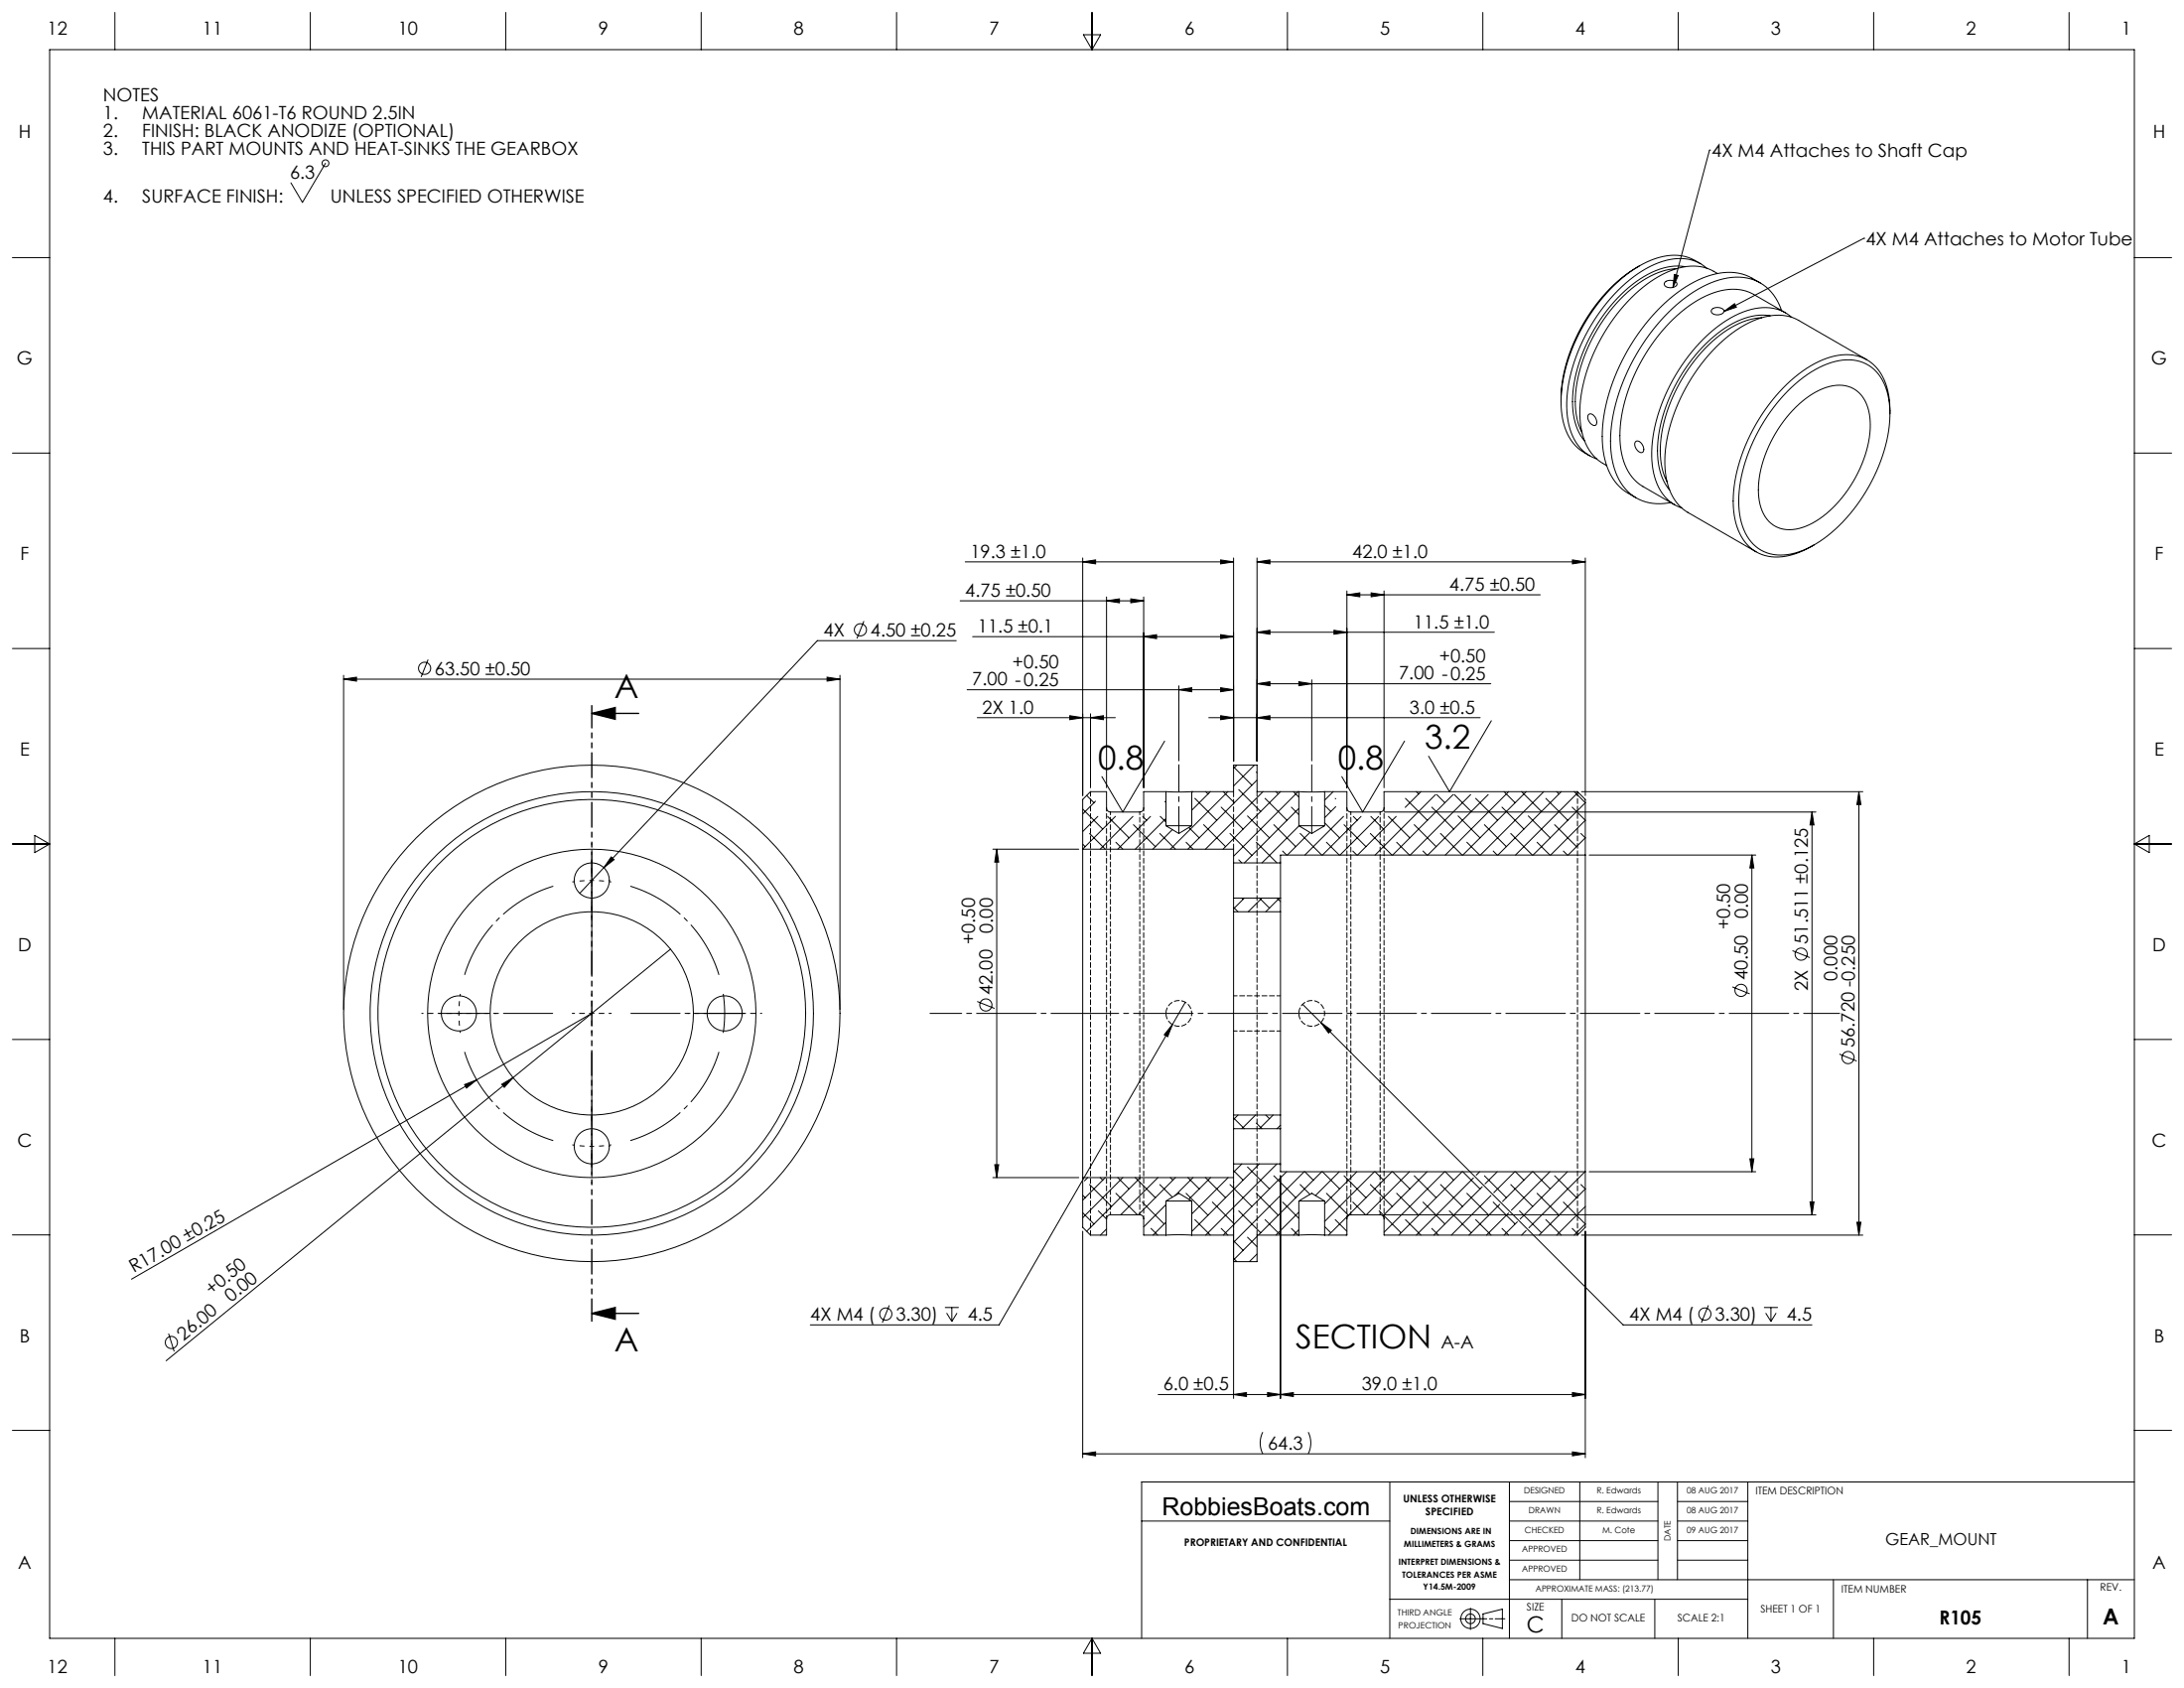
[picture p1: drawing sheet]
<svg xmlns="http://www.w3.org/2000/svg" width="559mm" height="432mm" viewBox="0 0 559 432" stroke-linecap="round" stroke-linejoin="round" font-family="sans-serif">
<g fill="none" stroke="#000" stroke-width=".25">
<path d="M12.7 12.7h533.4v406.4h-533.4zM29.4 3.2v9.5M79.4 3.2v9.5M129.4 3.2v9.5M179.4 3.2v9.5M229.4 3.2v9.5M277.2 8.9h4.4l-2.2 3.8zM279.4 3.2v9.5M329.4 3.2v9.5M379.4 3.2v9.5M429.4 3.2v9.5M479.4 3.2v9.5"/>
<path d="M529.4 3.2v9.5M437.4 38.4h.1M437.4 38.4l-9.4 35.1M83.3 41.8l-5.9 10-3-5M3.2 65.9h9.5M419.5 68a42.2 42.2 0 0 0-18.4 23.8 33.8 33.8 0 0 0-1.7 11M426.1 72.1a2.07 2.07 0 0 1 3 .6 1.95 1.95 0 0 1-3.3 .1zM428.4 70.2l1 .3-1.4 3zM429 68.7a20.8 20.8 0 0 0-12.6 6.1 40.8 40.8 0 0 0-13.3 27.9 17 17 0 0 0 1.7 8M431.2 68.2a16.7 16.7 0 0 0-12.5 3.8 41.9 41.9 0 0 0-16.3 29.6 16 16 0 0 0 3 11.2M435.1 67.5a12.6 12.6 0 0 0-12.8-.9 38.8 38.8 0 0 0-17.8 17.8 40.2 40.2 0 0 0-5.1 18.4M436.7 68.6a11.2 11.2 0 0 0-11.4-1.7 34.3 34.3 0 0 0-16.7 14 41.4 41.4 0 0 0-7.7 24.5 13.8 13.8 0 0 0 5.4 10.9l2.2 1.1"/>
<path d="M438.1 79.1a2.07 2.07 0 0 1 3 .5 1.95 1.95 0 0 1-3.3 .1zM439.4 70a12.7 12.7 0 0 0-12.8-.4 39.7 39.7 0 0 0-17.7 18.3 36.5 36.5 0 0 0-4.4 21.6 12.3 12.3 0 0 0 6.6 9.6M441.1 79.7l2.7-2 .5 .9zM450.4 72.4a14.3 14.3 0 0 0-14.7-1.3 42.4 42.4 0 0 0-19.2 18.4 43.8 43.8 0 0 0-6.4 24.6 14.7 14.7 0 0 0 6.4 12l2.1 1.3M455.8 79.4a11.8 11.8 0 0 0-14.8-8.1 33.7 33.7 0 0 0-17.1 11.8 49.3 49.3 0 0 0-11.8 29.7 17 17 0 0 0 5.1 13.5 12.1 12.1 0 0 0 10.3 2.3M476.9 61h.1M476.9 61l-35.8 18.7M546.1 65.9h9.5M450.8 81.3a20.8 20.8 0 0 0-12.7 6 40.8 40.8 0 0 0-13.3 28 17 17 0 0 0 1.7 7.9M452.9 80.8a16.7 16.7 0 0 0-12.5 3.8 41.9 41.9 0 0 0-16.3 29.5 16 16 0 0 0 3.1 11.3M456.8 80l-8.1-4.7a13.1 13.1 0 0 0-12.4 .5 40.5 40.5 0 0 0-17.4 18.6 35.5 35.5 0 0 0-4 21.6 12 12 0 0 0 5.4 8.4l8.2 4.7M457.5 100a24.9 24.9 0 0 1 13.9-7.9 10.1 10.1 0 0 1 11.4 7.8 30.2 30.2 0 0 1-2.1 19.4 41.4 41.4 0 0 1-17.2 20.5 14 14 0 0 1-12.1 1.3 11.6 11.6 0 0 1-6.3-9.5 37.1 37.1 0 0 1 6.3-23.9l3.3-4.6z"/>
<path d="M458.4 81.2a11.2 11.2 0 0 0-11.4-1.8 34.3 34.3 0 0 0-16.7 14 41.4 41.4 0 0 0-7.6 24.5 13.8 13.8 0 0 0 5.3 11l2.3 1M477.7 92.1l-17.5-10.2a12.8 12.8 0 0 0-11.9 .3 39.7 39.7 0 0 0-17.6 18.2 36.5 36.5 0 0 0-4.4 21.7 12.3 12.3 0 0 0 5.5 9l17.5 10.1M3.2 115.9h9.5M399.4 102.8a15.6 15.6 0 0 0 4.4 11.9l2.9 1.9M406.4 106.1a1.39 1.39 0 0 1 2 1.1 1.19 1.19 0 0 1-.4 1.7 2.11 2.11 0 0 1-1.6-2.8zM418.4 113a1.39 1.39 0 0 1 2 1.2 1.19 1.19 0 0 1-.3 1.6 2.11 2.11 0 0 1-1.7-2.8zM459.5 104.2a17.3 17.3 0 0 1 11.1-5.7 7.6 7.6 0 0 1 7.5 6.5 25.7 25.7 0 0 1-3.9 18.1 26.1 26.1 0 0 1-13 11.8 7.8 7.8 0 0 1-10.9-5.8 25.7 25.7 0 0 1 4-18.2l2-3.1zM483.6 105.9a16.4 16.4 0 0 0-4.1-12.5 11.4 11.4 0 0 0-12.1-1.7 35.3 35.3 0 0 0-16.6 14.4 41.3 41.3 0 0 0-7.3 23.3 14.4 14.4 0 0 0 5 11.3 11.9 11.9 0 0 0 11.6 .7l4.1-2M546.1 115.9h9.5M221 158.9l-1.7 4.4M245.7 153.7h46.9M247 143.7h68.6"/>
<path d="M277 143.7l3.3-.5v1zM277 142.7v60.8M283.1 153.7l3.3-.5v1zM283.1 152.7v48.8M289.3 153.2l3.3 .5-3.3 .5zM292.6 152.7v48.8M312.3 143.2l3.3 .5-3.3 .5zM315.6 142.7v52M321.6 143.7l3.3-.5v1zM321.6 142.7v52M321.6 143.7h84M344.6 152.2l3.3-.5v1z"/>
<path d="M344.6 151.2v50.3M344.6 152.2h49.5M350.8 151.7l3.3 .5-3.3 .5zM354.1 151.2v50.3M402.3 143.2l3.3 .5-3.3 .5zM405.6 142.7v60.8M3.2 165.9h9.5M87.9 173.7l3.3-.5v1zM87.9 172.7v85.5M87.9 173.7h127M109.5 168.7l-1.7 4.5M211.6 173.2l3.3 .5-3.3 .5z"/>
<path d="M214.9 172.7v85.5M244.7 163.9h-35.6l-54.6 58.1M247.4 176.4h68.2M248.9 162.9h66.7M292.6 162.9l3.3-.5v1zM301.6 176.4l3.3-.5v1zM301.6 175.4v19.2M312.3 175.9l3.3 .5-3.3 .5zM312.3 162.4l3.3 .5-3.3 .5zM321.6 174.9l3.3-.5v1zM321.6 174.9h59.8M321.6 161.7l3.3-.5v1z"/>
<path d="M321.6 161.7h60.7M332.3 174.4l3.3 .5-3.3 .5zM335.6 173.9v20.7M341.3 161.2l3.3 .5-3.3 .5zM546.1 165.9h9.5M250 183.6h35.4M273.7 183.1l3.3 .5-3.3 .5zM279 183.6l3.3-.5v1zM279 182.6v18.9M298 189.6l-10.7 18.1-5.4-9M309.3 183.6h69.4M312.3 183.1l3.3 .5-3.3 .5z"/>
<path d="M315.6 196.2l4.7 4.7M316.5 195.7l-.9 .9M320.9 195.7l-5.3 5.4M321.4 197.5l.2 .2M321.6 199.5l-17.7 17.7M321.6 183.6l3.3-.5v1zM359.4 189.6l-10.7 18.1-5.4-9M381.6 184.4l-10.7 18.1-5.4-9.1M3.2 215.9h9.5M8.9 213.7l3.8 2.2-3.8 2.2zM156.4 219.2l.7 .7-2.6 2.1zM254 217.2h22"/>
<path d="M255 217.2l.5 3.3h-1zM255 217.2v84M277 217.2v84M277 217.2h38.6v3.5M277 215.9l.7 .7M277 207l5.1 5.1M278 203.5l1.9 1.9M278.8 213.2l4 4M280.3 205l-3.3 3.2M280.9 208.8l-3.9 3.9M283.4 208.8l5.5 5.5M285.4 208.8l-8.4 8.4"/>
<path d="M285.5 215.5l1.8 1.7M289.9 208.8l-8.4 8.4M290 211l5.6 5.6M292.4 208.8l1 1M294.4 208.8l-8.4 8.4M296.7 213.2l4.1 4M296.9 208.8l1.4 1.5M298.3 202.5h6.6M298.3 211.2h6.6M298.3 202.5h-5.7v4.2a1 1 0 0 1-1 1h-7.5a1 1 0 0 1-1-1v-4.2h-4.1l-2 2v12.7M298.3 202.5v8.7M298.3 211.2l3.3 2 3.3-2"/>
<path d="M298.3 204.9l-.2 .2M298.3 209.4l-7.8 7.8M300 212.2l-5 5M303.5 215.5l1.7 1.7M304.2 211.7l2.6 2.6M304.9 202.5h10.7v-6.8h6v6.8h10.7M304.9 202.5v8.7M305.2 202.5l-.3 .3M305.7 204.2l5.6 5.6M308 211l5.6 5.6M308.5 202.5l.6 .6M309.7 202.5l-4.8 4.8"/>
<path d="M312.5 206.5l5.6 5.6M313 202.5l2.8 2.9M314.2 202.5l-14.8 14.7M314.7 213.2l5.6 5.6M316.9 219.9l.8 .8M316.9 202l5.7 5.6M319.2 208.7l5.6 5.6M321.4 215.5l5.3 5.2M323.1 202.5l-14.7 14.7M323.7 204.2l5.6 5.6M325.9 211l5.6 5.6M326.5 202.5l.5 .6"/>
<path d="M327.6 202.5l-14.7 14.7M328.2 217.7l1 1M330.4 206.5l1.9 1.9M330.9 202.5l1.4 1.4M332.1 202.5l-16.5 16.5M332.3 202.5h6.6M332.3 211.2h6.6M332.3 202.5v8.7M332.3 211.2l3.3 2 3.3-2M332.3 206.8l-13.9 13.9M332.4 211.3l-9.5 9.4M332.7 213.2l5.5 5.5"/>
<path d="M335.2 212.9l-5.8 5.8M338.9 202.5h5.7v4.2a1 1 0 0 0 1 1h7.5a1 1 0 0 0 1-1v-4.2h49.5l2 2v14.2M338.9 202.5v8.7M338.9 210.5l3.9 3.8M338.9 206l1.6 1.6M339.4 215.5l3.3 3.2M341.1 202.5l-2.2 2.2M341.6 204.2l.2 .2M341.8 206.3l-2.9 2.9M343.8 208.8l-9.9 9.9M343.9 211l5.6 5.6M346.1 217.7l1.1 1"/>
<path d="M346.3 208.8l.9 1M348.2 208.8l-9.8 9.9M350.6 213.2l5.5 5.5M350.7 208.8l3.3 3.3M352.7 208.8l-9.9 9.9M354.1 207.7h110.5M355.2 208.8l5.5 5.5M357.2 208.8l-9.9 9.9M357.4 215.5l3.2 3.2M359.6 204.2l5.6 5.6M361.8 211l5.7 5.6M362.4 202.5l.6 .6"/>
<path d="M363.6 202.5l-4.1 4M364.1 217.7l1 1M366.3 206.5l5.6 5.6M367.3 203.3l-15.5 15.4M367.6 203.3l2.1 2.1M368.6 213.2l5.5 5.5M371.8 203.3l-15.5 15.4M372.1 203.3l4.3 4.3M373.1 208.7l5.6 5.6M375.3 215.5l3.3 3.2M376.3 203.3l-15.5 15.4M377.6 204.2l5.6 5.6"/>
<path d="M379.8 211l5.6 5.6M380.8 203.3l-15.5 15.4M382 217.7l1.1 1M384.3 206.5l5.6 5.6M384.8 202.5l2.9 2.9M386 202.5l-16.2 16.2M386.5 213.2l5.6 5.5M389.3 202.5l5.1 5.1M390.5 202.5l-16.2 16.2M391 208.7l5.6 5.6M393.3 215.5l3.3 3.2M395 202.5l-16.2 16.2"/>
<path d="M395.5 204.2l5.6 5.6M397.8 211l5.6 5.6M398.3 202.5l.6 .6M399.5 202.5l-16.2 16.2M400 217.7l1 1M402.3 206.5l3.3 3.3-8.9 8.9M402.8 202.5l2.8 2.9-13.4 13.3M403.8 202.7l-16.1 16M404.5 213.2l1.1 1.1-4.4 4.4M404.6 202.5h72M405.6 218.7v81M405.6 218.7h-78v2"/>
<path d="M406.6 218.7h42.6M448.2 218.7l.5 3.3h-1zM448.2 218.7v81M463.6 207.7l.5 3.3h-1zM463.6 207.7v103M475.6 202.5l.5 3.3h-1zM475.6 202.5v113.5M546.1 215.9h9.5M546.1 215.9l3.8-2.2v4.4zM154.5 222l-6.2 6.5M315.6 220.7v9M315.6 233.2v52"/>
<path d="M315.6 229.7v3.5M315.6 220.7h12M315.6 229.7h12M315.6 233.2h12M315.6 232.1l1.2 1.1M317.7 229.7l.4 .3M318.4 229.7l-2.8 2.8M322.2 229.7l2.6 2.6M322.9 229.7l-3.5 3.5M326.7 229.7l.9 .9M327.4 229.7l-3.5 3.5M327.6 220.5l-.2 .2"/>
<path d="M327.6 220.7v9M327.6 233.2v52M327.6 229.7v3.5M151.4 259.2l-29.4 17M171.6 242.8l-40.3 32.9M180.4 259.2h10M185 254.3a34 34 0 0 1 0 9.9M250 256.2l4.5 1.8M303.3 256.4l-3.3 5.7M333.3 256.9l4.7 4.7M443.2 252.5l4.5 1.7M458.6 243.2l4.5 1.8"/>
<path d="M3.2 265.9h9.5M118.9 277.4l3.1-1.2-2.6 2.1zM122 276.2l-88.4 51M128.4 277.4l2.9-1.7-2.3 2.5zM131.3 275.7l-88.8 72.4M300 262.1l-1.2 3.1-.9-.5zM300 262.1l-44.4 76.8h-48.3M338 261.6l2.6 1.9-.7 .8zM338 261.6l77.3 77.3h48.3M470.6 269.6l4.5 1.8M546.1 265.9h9.5M254.5 297.9h1l-.5 3.3z"/>
<path d="M315.6 288.7v9M315.6 285.2v3.5M315.6 297.7v3.5h-38.6M315.6 297.7h12M315.6 288.7h12M315.6 285.2h12M315.6 299.4l2.5 2.5M315.6 286l2.8 2.7M316.8 285.2l-1.2 1.2M317.7 297.7l-2.1 2.1M319.2 298.5l5.6 5.6M321.2 285.2l-3.5 3.5"/>
<path d="M321.4 287.3l1.5 1.4M322.2 297.7l-17.3 17.3M323.9 285.2l.9 1M325.7 285.2l-3.5 3.5M326.7 297.7l-18.2 18.3M327.4 297.7l.2 .3M327.6 287.8l-.9 .9M327.6 288.7v9M327.6 285.2v3.5M327.6 297.7v2h78M329.2 299.7l-16.2 16.3M333.7 299.7l-18.1 18.1"/>
<path d="M333.9 299.7l2.1 2.2M338.2 299.7l-16.2 16.3M338.4 299.7l4.4 4.4M342.7 299.7l-6.1 6.1M347.2 299.7l-8.3 8.3M351.7 299.7l-12.8 12.8M351.8 299.7l2.2 2.2M356.1 299.7l-16.2 16.3M356.3 299.7l4.4 4.4M360.6 299.7l-11 11M365.1 299.7l-11.3 11.3M369.6 299.7l-15.5 15.5"/>
<path d="M369.8 299.7l2.1 2.2M374.1 299.7l-16.2 16.3M374.3 299.7l4.4 4.4M378.6 299.7l-.9 .9M383.1 299.7l-3.1 3.2M387.6 299.7l-5.4 5.4M387.7 299.7l2.2 2.2M392.1 299.7l-7.7 7.7M392.2 299.7l4.4 4.4M396.6 299.7l-9.9 9.9M401 299.7l-12.1 12.1M405.5 299.7l-14.3 14.4"/>
<path d="M405.6 299.7v14.3l-2 2h-49.5v-4.3a1 1 0 0 0-1-1h-7.5a1 1 0 0 0-1 1v4.3h-5.7M406.6 299.7h42.6M447.7 296.4h1l-.5 3.3zM3.2 315.9h9.5M254 301.2h22M277 301.2v12.8l2 2h4.1v-4.3a1 1 0 0 1 1-1h7.5a1 1 0 0 1 1 1v4.3h5.7M277 315v57.9M277 310.2l2.9 2.9M277 305.7l.7 .7M278.3 301.2l-.8 .9M278.8 303l5.6 5.6M281 309.7l2.1 2.1"/>
<path d="M281.5 301.2l.6 .7M282.8 301.2l-5.8 5.8M283.1 314.4l-1.6 1.6M285.5 305.3l5.5 5.4M286 301.2l2.9 2.9M287.3 301.2l-10.3 10.3M290.5 301.2l5.1 5.2M291.8 301.2l-13.8 13.8M292.2 307.5l5.7 5.6M294.5 314.2l1.7 1.8M296.3 301.2l-9.5 9.5M296.7 303l3.3 3.2"/>
<path d="M298.3 316h6.6M298.3 307.2h6.6M298.3 307.2v8.8M298.3 307.2l3.3-1.9 3.3 1.9M298.3 308.2l-5.7 5.7M298.3 312.7l-3.3 3.3M299.4 301.2l.7 .7M300.8 301.2l-9.6 9.5M303.5 305.3l5.6 5.6M303.9 301.2l2.9 2.9M304.9 316h10.7M304.9 307.2v8.8"/>
<path d="M305.2 301.2l-4.6 4.6M305.7 312l4 4M308.4 301.2l5.2 5.2M309.7 301.2l-5.5 5.6M310.2 307.5l5.6 5.6M312.5 314.2l1.7 1.8M314.2 301.2l-9.3 9.3M314.7 303l5.6 5.6M315.6 302.2v55.5M315.6 317.4l2.5 2.5M316.9 309.7l5.7 5.7M319.2 316.5l2.4 2.4"/>
<path d="M321.4 305.3l5.6 5.6M321.6 316.3l-6 6M323.7 312l3.9 4M325.9 300.8l5.6 5.6M327.6 300.7v57M328.2 307.5l4.1 4.2M330.4 314.2l1.7 1.8M332.3 316h6.6M332.3 307.2h6.6M332.3 316h-10.7v6.7h-6M332.3 307.2v8.8M332.3 307.2l3.3-1.9 3.3 1.9"/>
<path d="M332.3 310.1l-5.8 5.9M332.3 314.6l-1.4 1.4M332.7 303l2.5 2.5M338.9 307.2v8.8M338.9 313.8l1.6 1.6M339.4 305.3l5.6 5.6M341.6 312l3 3M343.9 300.8l5.6 5.6M344.6 315.7l-.2 .3M346.1 307.5l3.3 3.2M350.6 303l5.6 5.6M352.9 309.7l5.6 5.7"/>
<path d="M354.1 310.7h110.5M357.4 305.3l5.6 5.6M359.6 312l4 4M361.8 300.8l5.7 5.6M364.1 307.5l5.6 5.6M366.3 314.2l1.7 1.8M368.6 303l5.6 5.6M370.8 309.7l5.6 5.7M375.3 305.3l5.6 5.6M377 301.3l-14.6 14.7M377.6 312l3.9 4M379.2 303.6l-12.3 12.4"/>
<path d="M379.8 300.8l5.6 5.6M381.5 305.8l-10.1 10.2M382 307.5l5.7 5.6M383.7 308.1l-7.9 7.9M384.3 314.2l1.7 1.8M386 310.3l-5.7 5.7M386.5 303l5.7 5.6M388.2 312.5l-3.4 3.5M388.8 309.7l5.6 5.7M390.5 314.8l-1.2 1.2M393.3 305.3l5.6 5.6M395.5 312l4 4"/>
<path d="M397.8 300.8l5.6 5.6M400 307.5l5.6 5.6-2.8 2.9M402.3 314.2l1.5 1.6M404.5 303l1.1 1.1-11.8 11.9M404.6 316h72M405.6 315v57.9M405.6 308.6l-7.3 7.4M463.1 307.4h1l-.5 3.3zM475.1 312.7h1l-.5 3.3zM546.1 315.9h9.5M227.5 333.9l-1.7 4.5M241.8 334.5h3.5"/>
<path d="M242.2 335.9l1.3 2.1M243.5 334.5v3.5M244.9 335.9l-1.4 2.1M315.6 321.9l.9 .8M321.6 320.8l-1.9 1.9M437.1 333.9l-1.8 4.5M451.3 334.5h3.6M451.8 335.9l1.3 2.1M453.1 334.5v3.5M454.4 335.9l-1.3 2.1M43.1 341.1l1.5 4.6M296.3 356.7h109.3"/>
<path d="M315.6 356.7l3.3-.5v1zM324.3 356.2l3.3 .5-3.3 .5zM327.6 356.7l3.3-.5v1zM402.3 356.2l3.3 .5-3.3 .5zM3.2 365.9h9.5M277 371.9l3.3-.5v1zM277 371.9h128.6M323.1 366.3a6.2 6.2 0 0 0 0 5.6M334.7 366.3a6.2 6.2 0 0 1 0 5.6M355.6 379.1v40M386.2 379.1v40M402.3 371.4l3.3 .5-3.3 .5z"/>
<path d="M404.2 379.1v25M424.2 379.1v25M429.2 379.1v25M447.2 379.1v40M546.1 365.9h9.5M546.1 379.1h-254v40M292.1 389.1h63.5M386.2 389.1h38M386.2 384.1h38M386.2 394.1h38M386.2 399.1h38M429.2 389.1h18"/>
<path d="M429.2 384.1h18M429.2 394.1h18M429.2 399.1h18M29.4 419.1v9.5M79.4 419.1v9.5M129.4 419.1v9.5M179.4 419.1v9.5M229.4 419.1v9.5M279.4 419.1v9.5M279.4 419.1l2.2 3.8h-4.4zM329.4 419.1v9.5M355.6 409.1h91.6"/>
<path d="M373.5 414.1h6.9M376.2 411.4v5.4M379.4 419.1v9.5M379.4 412.9l5-1.3v5l-5-1.3zM381.1 414.1h.9M382.6 414.1h2.4M386.2 404.1h159.9M399.6 409.1v10M423.4 409.1v10M429.4 419.1v9.5M469.1 404.1v15M479.4 419.1v9.5"/>
<path d="M529.4 419.1v9.5M534.1 404.1v15"/>
<circle cx="83.3" cy="41.8" r=".88"/>
<circle cx="108.6" cy="171" r="1.56"/>
<circle cx="220.2" cy="161.1" r="1.56"/>
<circle cx="151.4" cy="225.2" r="4.5"/>
<circle cx="117.4" cy="259.2" r="4.5"/>
<circle cx="151.4" cy="259.2" r="56.7"/>
<circle cx="151.4" cy="259.2" r="63.5"/>
<circle cx="151.4" cy="259.2" r="42"/>
<circle cx="151.4" cy="259.2" r="54.7"/>
<circle cx="151.4" cy="259.2" r="26"/>
<circle cx="185.4" cy="259.2" r="4.5"/>
<circle cx="252.2" cy="257.1" r="1.56"/>
<circle cx="445.5" cy="253.3" r="1.56"/>
<circle cx="460.8" cy="244.1" r="1.56"/>
<circle cx="472.8" cy="270.5" r="1.56"/>
<circle cx="151.4" cy="293.2" r="4.5"/>
<circle cx="226.6" cy="336.1" r="1.56"/>
<circle cx="436.2" cy="336.1" r="1.56"/>
<circle cx="43.8" cy="343.4" r="1.56"/>
<circle cx="376.2" cy="414.1" r="1.24"/>
<circle cx="376.2" cy="414.1" r="2.47"/>
</g>
<path d="M151.4 225.2l-5 .4M151.4 225.2l5 .4M117.4 259.2l.4 5M117.4 259.2l.4-4.9M151.4 293.2l5-.3M151.4 293.2l-5-.3" fill="none" stroke="#000" stroke-width=".25" stroke-dasharray="15.2 1.3 1.3 1.3" stroke-dashoffset="14.6" stroke-linecap="butt"/>
<path d="M141.6 226.7a34 34 0 0 0-22.7 22.7M184 249.4a34 34 0 0 0-22.7-22.7M118.9 269.1a34 34 0 0 0 22.7 22.7M161.3 291.8a34 34 0 0 0 22.7-22.7" fill="none" stroke="#000" stroke-width=".25" stroke-dasharray="15.2 1.3 1.3 1.3" stroke-dashoffset=".4" stroke-linecap="butt"/>
<path d="M151.4 182.5h12M151.4 182.5l6-1.5v3zM151.4 336h12M151.4 336l6-1.5v3z" fill="none" stroke="#000" stroke-width=".35"/>
<path d="M151.4 220.2v-4.5M151.4 230.2v4.5M112.4 259.2h-4.5M122.4 259.2h4.5M180.4 259.2h-4.5M190.4 259.2h4.5M151.4 298.2v4.5M151.4 288.2v-4.5" fill="none" stroke="#000" stroke-width=".25" stroke-dasharray="15.2 1.3 1.3 1.3" stroke-dashoffset="14.9"/>
<path d="M151.4 225.2v-5M151.4 225.2v5M117.4 259.2h-5M117.4 259.2h5M151.4 259.2v-5M151.4 259.2h-5M151.4 259.2v5M151.4 259.2h5M151.4 293.2v5M151.4 293.2v-5" fill="none" stroke="#000" stroke-width=".25" stroke-dasharray="15.2 1.3 1.3 1.3" stroke-dashoffset="14.6"/>
<path d="M141.4 259.2h-29M151.4 249.2v-29M161.4 259.2h29M151.4 269.2v29" fill="none" stroke="#000" stroke-width=".25" stroke-dasharray="15.2 1.3 1.3 1.3" stroke-dashoffset="2.6"/>
<path d="M151.4 180.5v157.5" fill="none" stroke="#000" stroke-width=".35" stroke-dasharray="6.3 1.3 1.3 1.3 1.3 1.3" stroke-dashoffset=".6"/>
<path d="M277 259.2h193.7" fill="none" stroke="#000" stroke-width=".25" stroke-dasharray="15.2 1.3 1.3 1.3" stroke-dashoffset="6"/>
<path d="M277 259.2h-39" fill="none" stroke="#000" stroke-width=".25" stroke-dasharray="15.2 1.3 1.3 1.3" stroke-dashoffset="7.1"/>
<path d="M301.6 213.2v-17.6M335.6 213.2v-17.6" fill="none" stroke="#000" stroke-width=".25" stroke-dasharray="15.2 1.3 1.3 1.3" stroke-dashoffset="8.4"/>
<g fill="#000">
<path d="M118.9 277.4l3.1-1.2-2.6 2.1zM128.4 277.4l2.9-1.7-2.3 2.5z"/>
<path d="M441.1 79.7l2.7-2 .5 .9zM428.4 70.2l1 .3-1.4 3z"/>
<path d="M87.9 173.7l3.3-.5v1zM211.6 173.2l3.3 .5-3.3 .5zM156.4 219.2l-1.9 2.8 2.6-2.1zM273.7 183.1l3.3 .5-3.3 .5zM279 183.6l3.3-.5v1zM277 371.9l3.3-.5v1zM402.3 371.4l3.3 .5-3.3 .5zM312.3 183.1l3.3 .5-3.3 .5zM321.6 183.6l3.3-.5v1zM321.6 161.7l3.3-.5v1zM341.3 161.2l3.3 .5-3.3 .5zM344.6 152.2l3.3-.5v1zM350.8 151.7l3.3 .5-3.3 .5zM321.6 143.7l3.3-.5v1zM402.3 143.2l3.3 .5-3.3 .5zM327.6 356.7l3.3-.5v1zM402.3 356.2l3.3 .5-3.3 .5zM315.6 356.7l3.3-.5v1zM324.3 356.2l3.3 .5-3.3 .5zM338 261.6l1.9 2.7 .7-.8zM300 262.1l-2.1 2.6 .9 .5z"/>
<path d="M312.3 175.9l3.3 .5-3.3 .5zM301.6 176.4l3.3-.5v1z"/>
<path d="M312.3 162.4l3.3 .5-3.3 .5zM292.6 162.9l3.3-.5v1zM289.3 153.2l3.3 .5-3.3 .5zM283.1 153.7l3.3-.5v1zM312.3 143.2l3.3 .5-3.3 .5zM277 143.7l3.3-.5v1z"/>
<path d="M321.6 174.9l3.3-.5v1zM332.3 174.4l3.3 .5-3.3 .5z"/>
<path d="M151.4 182.5l6-1.5v3zM151.4 336l6-1.5v3z"/>
<path d="M475.6 202.5l.5 3.3h-1zM475.1 312.7h1l-.5 3.3zM463.6 207.7l.5 3.3h-1zM463.1 307.4h1l-.5 3.3zM448.2 218.7l.5 3.3h-1zM447.7 296.4h1l-.5 3.3zM255 217.2l.5 3.3h-1zM254.5 297.9h1l-.5 3.3z"/>
</g>
<path d="M321.6 202.5v113.5M403.6 202.5v113.5M279 316v-113.5" fill="none" stroke="#000" stroke-width=".25" stroke-dasharray="1.3 .6" stroke-dashoffset=".1"/>
<path d="M315.6 202.5v14.7M315.6 301.2v14.8" fill="none" stroke="#000" stroke-width=".25" stroke-dasharray="1.3 .6" stroke-dashoffset="-.1"/>
<path d="M283.1 206.7v105M344.6 206.7v105M292.6 311.7v-105M354.1 311.7v-105" fill="none" stroke="#000" stroke-width=".25" stroke-dasharray="1.3 .6" stroke-dashoffset=".5"/>
<path d="M291.6 207.7v103M353.1 207.7v103M284.1 310.7v-103M345.6 310.7v-103" fill="none" stroke="#000" stroke-width=".25" stroke-dasharray="1.3 .6" stroke-dashoffset=".6"/>
<path d="M298.3 259.2a3.3 3.3 0 0 1 4.8-2.9 3.3 3.3 0 0 1 .5 5.5 3.3 3.3 0 0 1-5.2-1.9l-.1-.7M332.3 259.2a3.3 3.3 0 0 1 4.8-2.9 3.3 3.3 0 0 1 .5 5.5 3.3 3.3 0 0 1-5.2-1.9l-.1-.7" fill="none" stroke="#000" stroke-width=".25" stroke-dasharray="1.3 .6" stroke-dashoffset="-.2"/>
<path d="M327.6 254.7h-12M315.6 263.7h12" fill="none" stroke="#000" stroke-width=".25" stroke-dasharray="1.3 .6" stroke-dashoffset=".3"/>
<g font-size="8.5">
<text x="157.2" y="178.7">A</text>
<text x="364.5" y="191.6">3.2</text>
<text x="280.9" y="196.8">0.8</text>
<text x="342.3" y="196.8">0.8</text>
<text x="157.2" y="345.6">A</text>
<text x="331.5" y="345">SECTION</text>
</g>
<text font-size="6.3" x="297.3" y="387.6">RobbiesBoats.com</text>
<g font-size="5.7">
<text x="390.6" y="417.6">C</text>
<text x="538" y="415.6">A</text>
</g>
<text font-size="4.9" x="496.2" y="415.5">R105</text>
<g font-size="4.7">
<text x="12.1" y="8.8">12</text>
<text x="51.8" y="8.8">11</text>
<text x="101.8" y="8.8">10</text>
<text x="153.1" y="8.8">9</text>
<text x="203.1" y="8.8">8</text>
<text x="253.1" y="8.8">7</text>
<text x="303.1" y="8.8">6</text>
<text x="353.1" y="8.8">5</text>
<text x="403.1" y="8.8">4</text>
<text x="453.1" y="8.8">3</text>
<text x="503.1" y="8.8">2</text>
<text x="542.8" y="8.8">1</text>
<text x="26.4" y="26">NOTES</text>
<text x="4.7" y="35.4">H</text>
<text x="26.4" y="30.5">1.</text>
<text x="26.4" y="35">2.</text>
<text x="36.4" y="30.5">MATERIAL 6061-T6 ROUND 2.5IN</text>
<text x="36.4" y="35">FINISH: BLACK ANODIZE (OPTIONAL)</text>
<text x="550.8" y="35.4">H</text>
<text x="26.4" y="39.5">3.</text>
<text x="36.4" y="39.5">THIS PART MOUNTS AND HEAT-SINKS THE GEARBOX</text>
<text x="437.9" y="40.1">4X M4 Attaches to Shaft Cap</text>
<text x="74.2" y="45.8">6.3</text>
<text x="26.4" y="51.8">4.</text>
<text x="36.4" y="51.8">SURFACE FINISH:</text>
<text x="84.5" y="51.8">UNLESS SPECIFIED OTHERWISE</text>
<text x="477.4" y="62.7">4X M4 Attaches to Motor Tube</text>
<text x="4.3" y="93.3">G</text>
<text x="550.4" y="93.3">G</text>
<text x="5.2" y="143.3">F</text>
<text x="248.3" y="142.7">19.3 ±1.0</text>
<text x="346" y="142.7">42.0 ±1.0</text>
<text x="551.3" y="143.3">F</text>
<text x="247" y="152.7">4.75 ±0.50</text>
<text x="370.8" y="151.1">4.75 ±0.50</text>
<text x="250.2" y="161.8">11.5 ±0.1</text>
<text x="361.7" y="160.7">11.5 ±1.0</text>
<text x="210.7" y="162.8">4X</text>
<text x="222.7" y="162.8">4.50 ±0.25</text>
<text x="111.2" y="172.7">63.50 ±0.50</text>
<text x="259.1" y="170.9">+0.50</text>
<text x="357.9" y="173.8">7.00 -0.25</text>
<text x="368.3" y="169.4">+0.50</text>
<text x="248.7" y="175.4">7.00 -0.25</text>
<text x="251.3" y="182.6">2X 1.0</text>
<text x="360.6" y="182.6">3.0 ±0.5</text>
<text x="5.1" y="193.3">E</text>
<text x="551.2" y="193.3">E</text>
<text x="254" y="238.7" transform="rotate(-90 254 238.7)">0.00</text>
<text x="442.7" y="237.8" transform="rotate(-90 442.7 237.8)">+0.50</text>
<text x="447.2" y="235" transform="rotate(-90 447.2 235)">0.00</text>
<text x="4.6" y="243.3">D</text>
<text x="249.5" y="241.6" transform="rotate(-90 249.5 241.6)">+0.50</text>
<text x="462.6" y="241.5" transform="rotate(-90 462.6 241.5)">51.511 ±0.125</text>
<text x="550.7" y="243.3">D</text>
<text x="447.2" y="250.8" transform="rotate(-90 447.2 250.8)">40.50</text>
<text x="470.1" y="250.9" transform="rotate(-90 470.1 250.9)">0.000</text>
<text x="254" y="254.5" transform="rotate(-90 254 254.5)">42.00</text>
<text x="462.6" y="253.5" transform="rotate(-90 462.6 253.5)">2X</text>
<text x="474.6" y="268" transform="rotate(-90 474.6 268)">56.720 -0.250</text>
<text x="4.5" y="293.3">C</text>
<text x="550.5" y="293.3">C</text>
<text x="34.3" y="325.7" transform="rotate(-30 34.3 325.7)">R17.00 ±0.25</text>
<text x="54.1" y="331.5" transform="rotate(-39 54.1 331.5)">+0.50</text>
<text x="59.2" y="333.2" transform="rotate(-39 59.2 333.2)">0.00</text>
<text x="207.3" y="337.8">4X M4 (</text>
<text x="229.2" y="337.8">3.30)</text>
<text x="247.6" y="337.8">4.5</text>
<text x="416.9" y="337.8">4X M4 (</text>
<text x="438.8" y="337.8">3.30)</text>
<text x="457.1" y="337.8">4.5</text>
<text x="5" y="343.3">B</text>
<text x="46.9" y="343.1" transform="rotate(-39 46.9 343.1)">26.00</text>
<text x="368.7" y="345">A-A</text>
<text x="551.1" y="343.3">B</text>
<text x="297.6" y="355.7">6.0 ±0.5</text>
<text x="348.4" y="355.7">39.0 ±1.0</text>
<text x="324.4" y="370.9">64.3</text>
<text x="4.6" y="401.3">A</text>
<text x="550.7" y="401.3">A</text>
<text x="12.1" y="427.9">12</text>
<text x="51.8" y="427.9">11</text>
<text x="101.8" y="427.9">10</text>
<text x="153.1" y="427.9">9</text>
<text x="203.1" y="427.9">8</text>
<text x="253.1" y="427.9">7</text>
<text x="303.1" y="427.9">6</text>
<text x="353.1" y="427.9">5</text>
<text x="403.1" y="427.9">4</text>
<text x="453.1" y="427.9">3</text>
<text x="503.1" y="427.9">2</text>
<text x="542.8" y="427.9">1</text>
</g>
<text font-size="4.2" x="482.4" y="395.3">GEAR_MOUNT</text>
<g font-size="2.7">
<text x="449.2" y="382.4">ITEM DESCRIPTION</text>
<text x="359" y="384.2">UNLESS OTHERWISE</text>
<text x="364.7" y="387.7">SPECIFIED</text>
<text x="303" y="395.4">PROPRIETARY AND CONFIDENTIAL</text>
<text x="471.2" y="407.4">ITEM NUMBER</text>
<text x="537.4" y="406.9">REV.</text>
<text x="390.7" y="411.9">SIZE</text>
<text x="450.5" y="412.4">SHEET 1 OF 1</text>
<text x="402" y="414.8">DO NOT SCALE</text>
<text x="429.2" y="414.9">SCALE 2:1</text>
</g>
<g font-size="2.2">
<text x="390" y="382.1">DESIGNED</text>
<text x="408.5" y="382.1">R. Edwards</text>
<text x="431.6" y="382.1">08 AUG 2017</text>
<text x="391.1" y="387.1">DRAWN</text>
<text x="408.5" y="387.1">R. Edwards</text>
<text x="431.6" y="387.1">08 AUG 2017</text>
<text x="359.2" y="395.7">MILLIMETERS &amp; GRAMS</text>
<text x="360.9" y="392.5">DIMENSIONS ARE IN</text>
<text x="390.1" y="392.1">CHECKED</text>
<text x="410" y="392.1">M. Cote</text>
<text x="427.5" y="394.2" transform="rotate(-90 427.5 394.2)">DATE</text>
<text x="431.6" y="392.1">09 AUG 2017</text>
<text x="357.8" y="400.4">INTERPRET DIMENSIONS &amp;</text>
<text x="389.4" y="397.1">APPROVED</text>
<text x="358.8" y="403.5">TOLERANCES PER ASME</text>
<text x="364.1" y="406.7">Y14.5M-2009</text>
<text x="389.4" y="402">APPROVED</text>
<text x="392.9" y="407.1">APPROXIMATE MASS: (213.77)</text>
<text x="357.6" y="413.3">THIRD ANGLE</text>
<text x="357.8" y="416.6">PROJECTION</text>
</g>
</svg>
